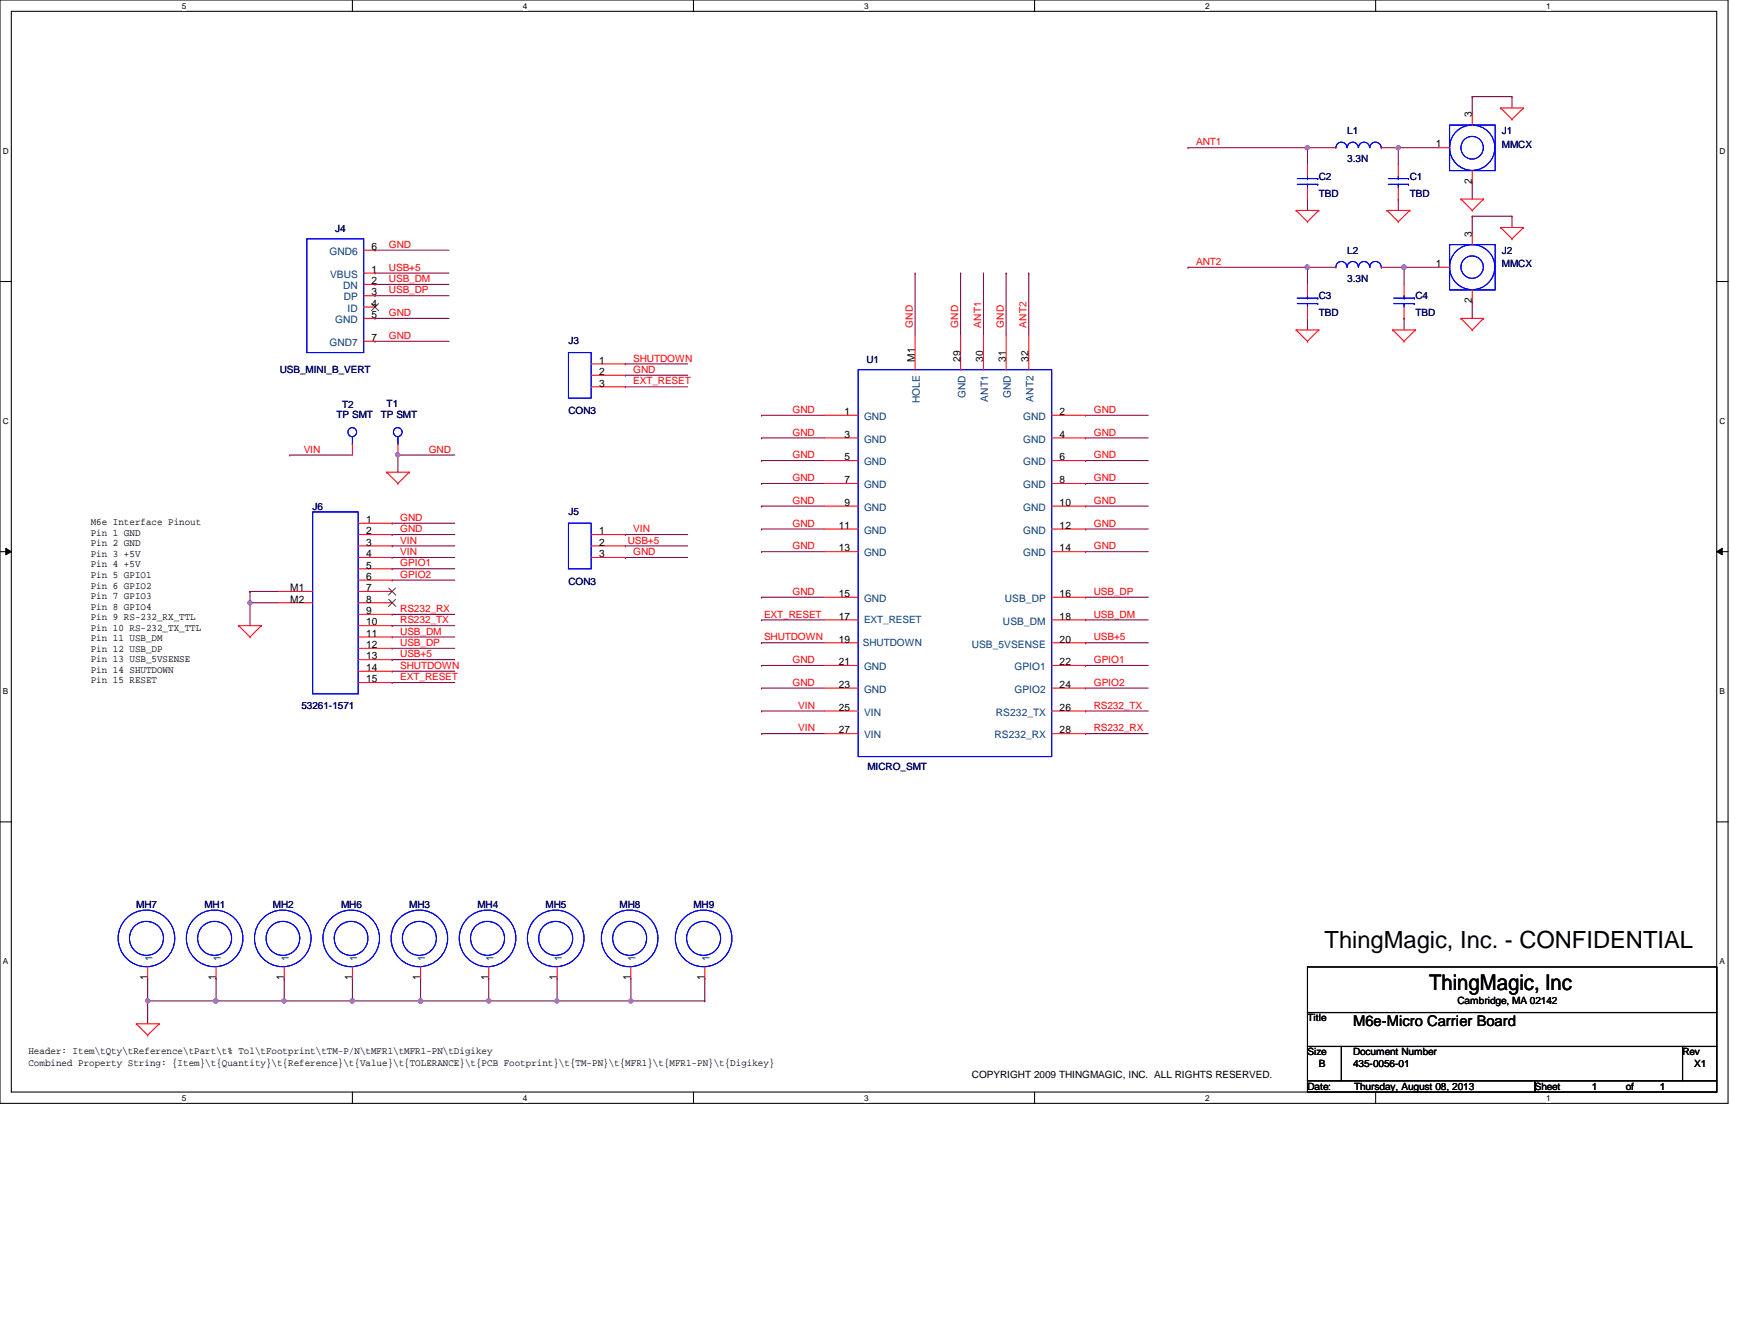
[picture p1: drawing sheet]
<svg xmlns="http://www.w3.org/2000/svg" width="279mm" height="216mm" viewBox="0 0 279 216" stroke-linecap="round" stroke-linejoin="round" font-family="sans-serif">
<path d="M0 0h278v177.4h-278zM1.8 1.8h274.3v173.8h-274.3z" fill="none" stroke="#000" stroke-width=".17"/>
<g fill="#fff">
<path d="M29.3 .2h.7v1.5h-.7z"/>
<path d="M29.3 175.8h.7v1.4h-.7z"/>
</g>
<path d="M56.7 0v1.8M56.7 175.6v1.8" fill="none" stroke="#000" stroke-width=".17"/>
<g fill="#fff">
<path d="M84.1 .2h.7v1.5h-.7z"/>
<path d="M84.1 175.8h.7v1.4h-.7z"/>
</g>
<path d="M111.5 0v1.8M111.5 175.6v1.8" fill="none" stroke="#000" stroke-width=".17"/>
<g fill="#fff">
<path d="M139 .2h.7v1.5h-.7z"/>
<path d="M139 175.8h.7v1.4h-.7z"/>
</g>
<path d="M166.4 0v1.8M166.4 175.6v1.8" fill="none" stroke="#000" stroke-width=".17"/>
<g fill="#fff">
<path d="M193.8 .2h.8v1.5h-.8z"/>
<path d="M193.8 175.8h.8v1.4h-.8z"/>
</g>
<path d="M221.3 0v1.8M221.3 175.6v1.8" fill="none" stroke="#000" stroke-width=".17"/>
<g fill="#fff">
<path d="M248.7 .2h.7v1.5h-.7z"/>
<path d="M248.7 175.8h.7v1.4h-.7z"/>
<path d="M.5 23.5h.9v1.5h-.9z"/>
<path d="M276.6 23.5h.9v1.5h-.9z"/>
<path d="M.5 67h.9v1.5h-.9z"/>
<path d="M276.6 67h.9v1.5h-.9z"/>
</g>
<path d="M0 45.3h1.8M276.1 45.3h1.9" fill="none" stroke="#000" stroke-width=".17"/>
<g fill="#fff">
<path d="M.5 110.4h.8v1.5h-.8z"/>
<path d="M276.6 110.4h.9v1.5h-.9z"/>
</g>
<path d="M0 88.7h1.8M276.1 88.7h1.9" fill="none" stroke="#000" stroke-width=".17"/>
<path d="M.9 88.1l.9 .6-.9 .5zM276.1 88.7l.9-.6v1.1z" fill="#000"/>
<path d="M.9 88.1l.9 .6-.9 .5zM276.1 88.7l.9-.6v1.1z" fill="none" stroke="#000" stroke-width=".16"/>
<g fill="#fff">
<path d="M.5 153.8h.8v1.5h-.8z"/>
<path d="M276.6 153.8h.9v1.5h-.9z"/>
</g>
<path d="M0 132.1h1.8M276.1 132.1h1.9" fill="none" stroke="#000" stroke-width=".17"/>
<path d="M23.7 160.9h.1M23.7 160.9v3.7" fill="none" stroke="#800040" stroke-width=".17"/>
<circle cx="23.7" cy="160.9" r=".34" fill="#f0f"/>
<circle cx="23.7" cy="160.9" r=".34" fill="none" stroke="#f0f" stroke-width=".17"/>
<path d="M23.7 160.9h.1M23.7 160.9h11.1" fill="none" stroke="#800040" stroke-width=".17"/>
<circle cx="34.7" cy="160.9" r=".34" fill="#f0f"/>
<circle cx="34.7" cy="160.9" r=".34" fill="none" stroke="#f0f" stroke-width=".17"/>
<path d="M34.8 157.3h.1M34.8 157.3v3.6M34.8 160.9h.1M34.8 160.9h10.9" fill="none" stroke="#800040" stroke-width=".17"/>
<circle cx="45.7" cy="160.9" r=".34" fill="#f0f"/>
<circle cx="45.7" cy="160.9" r=".34" fill="none" stroke="#f0f" stroke-width=".17"/>
<circle cx="34.7" cy="160.9" r=".34" fill="#f0f"/>
<circle cx="34.7" cy="160.9" r=".34" fill="none" stroke="#f0f" stroke-width=".17"/>
<path d="M40.2 96.9h.1M40.2 96.9h4.6M23.7 157.3h.1M23.7 157.3v3.6M45.7 157.3h.1M45.7 157.3v3.6M56.7 157.3h.1M56.7 157.3v3.6h-11M45.7 160.9h.1" fill="none" stroke="#800040" stroke-width=".17"/>
<circle cx="40.2" cy="96.9" r=".34" fill="#f0f"/>
<circle cx="40.2" cy="96.9" r=".34" fill="none" stroke="#f0f" stroke-width=".17"/>
<g fill="none" stroke="#800040" stroke-width=".17">
<path d="M100.6 58.5h.1M100.6 58.5h10M154.5 43.9h.1M154.5 43.9v10M161.8 43.9h.1M161.8 43.9v10M46.6 73.2h.1M46.6 73.2h10.1M64 73.2h.1M64 73.2h9.2M100.6 60.3h.1M100.6 62.2h.1"/>
<path d="M100.6 60.3h10M100.6 62.2h10M122.5 77.7h.1M122.5 74h.1M122.5 70.4h.1M122.5 66.8h.1M122.5 66.8h10.1M122.5 70.4h10.1M122.5 74h10.1M122.5 77.7h10.1M174.6 66.8h.1M174.6 70.4h.1"/>
<path d="M174.6 74h.1M174.6 77.7h.1M174.6 66.8h10.1M174.6 70.4h10.1M174.6 74h10.1M174.6 77.7h10.1M40.2 96.9h.1M40.2 95.1h.1M40.2 95.1v5.5M40.2 95.1h4.6M63.1 87.8h.1M63.1 89.6h.1"/>
<path d="M63.1 91.4h.1M63.1 93.3h.1M63.1 98.8h.1M63.1 85.9h.1M63.1 84.1h.1M63.1 87.8h10.1M63.1 89.6h10.1M63.1 91.4h10.1M63.1 93.3h10.1M63.1 98.8h10.1M63.1 85.9h10.1M63.1 84.1h10.1"/>
<path d="M122.5 88.7h.1M122.5 85h.1M122.5 81.4h.1M122.5 96h.1M122.5 81.4h10.1M122.5 85h10.1M122.5 88.7h10.1M122.5 96h10.1M174.6 81.4h.1M174.6 85h.1M174.6 88.7h.1M174.6 99.7h.1"/>
<path d="M174.6 96h.1M174.6 81.4h10.1M174.6 85h10.1M174.6 88.7h10.1M174.6 96h10.1M174.6 99.7h10.1M63.1 100.6h.1M63.1 102.4h.1M63.1 104.2h.1M63.1 107.9h.1M63.1 109.7h.1M63.1 100.6h10.1"/>
<path d="M63.1 102.4h10.1M63.1 104.2h10.1M63.1 107.9h10.1M63.1 109.7h10.1M122.5 107h.1M122.5 110.6h.1M122.5 114.3h.1M122.5 117.9h.1M122.5 107h10.1M122.5 110.6h10.1M122.5 114.3h10.1M122.5 117.9h10.1"/>
<path d="M174.6 103.3h.1M174.6 107h.1M174.6 110.6h.1M174.6 117.9h.1M174.6 114.3h.1M174.6 107h10.1M174.6 110.6h10.1M174.6 114.3h10.1M174.6 117.9h10.1M174.6 103.3h10.1"/>
</g>
<circle cx="64" cy="73.1" r=".34" fill="#f0f"/>
<circle cx="64" cy="73.1" r=".34" fill="none" stroke="#f0f" stroke-width=".17"/>
<g fill="none" stroke="#800040" stroke-width=".17">
<path d="M210.3 23.7h.1M210.3 23.7h4.6M60.3 45.7h.1M60.3 43.9h.1M60.3 47.5h.1M60.3 51.2h.1M60.3 54.9h.1M60.3 40.2h.1M60.3 45.7h11.9M60.3 43.9h11.9M60.3 47.5h11.9M60.3 51.2h11.9"/>
<path d="M60.3 54.9h11.9M60.3 40.2h11.9M147.2 43.9h.1M147.2 43.9v10M158.2 43.9h.1M158.2 43.9v10M165.5 43.9h.1M165.5 43.9v10M64 73.2h.1M64 73.2v2.7M100.6 89.6h.1M100.6 87.8h.1"/>
<path d="M100.6 85.9h.1M100.6 89.6h10M100.6 87.8h10M100.6 85.9h10M63.1 106h.1M63.1 106h10.1"/>
</g>
<circle cx="210.3" cy="23.7" r=".34" fill="#f0f"/>
<circle cx="210.3" cy="23.7" r=".34" fill="none" stroke="#f0f" stroke-width=".17"/>
<path d="M210.3 43h.1M210.3 43h4.6" fill="none" stroke="#800040" stroke-width=".17"/>
<circle cx="210.3" cy="42.9" r=".35" fill="#f0f"/>
<circle cx="210.3" cy="42.9" r=".35" fill="none" stroke="#f0f" stroke-width=".17"/>
<g fill="none" stroke="#800040" stroke-width=".17">
<path d="M210.3 32h.1M210.3 32v1.8M222.2 23.7h.1M222.2 23.7h2.7M224.9 32h.1M224.9 23.7h.1M224.9 23.7v2.8M224.9 32v1.8M236.8 34.8h.1M236.8 29.3h.1M236.8 29.3v2.7M236.8 34.8v2.7"/>
<path d="M236.8 34.8h6.4M243.2 34.8h.1M243.2 34.8v1.8M210.3 51.2h.1M210.3 51.2v1.8M236.8 48.5h.1M236.8 48.5v2.7"/>
</g>
<circle cx="224.9" cy="23.7" r=".34" fill="#f0f"/>
<circle cx="224.9" cy="23.7" r=".34" fill="none" stroke="#f0f" stroke-width=".17"/>
<path d="M191.1 23.7h.1M191.1 23.7h19.2M210.3 23.7h.1M210.3 23.7v2.8M224.9 23.7h.1M224.9 23.7h6.5M225.8 43h.1M225.8 43h5.6" fill="none" stroke="#800040" stroke-width=".17"/>
<circle cx="225.8" cy="42.9" r=".37" fill="#f0f"/>
<circle cx="225.8" cy="42.9" r=".37" fill="none" stroke="#f0f" stroke-width=".17"/>
<g fill="none" stroke="#800040" stroke-width=".17">
<path d="M236.8 15.5h.1M236.8 15.5v2.8M236.8 15.5h6.4M243.2 15.5h.1M243.2 15.5v1.9M191.1 43h.1M191.1 43h19.2M210.3 43h.1M210.3 43v2.7M222.2 43h.1M222.2 43h3.6M225.8 43h.1"/>
<path d="M225.8 51.2h.1M225.8 43v2.7M225.8 51.2v1.8M56.7 160.9h.1M56.7 160.9h10.9"/>
</g>
<circle cx="67.6" cy="160.9" r=".34" fill="#f0f"/>
<circle cx="67.6" cy="160.9" r=".34" fill="none" stroke="#f0f" stroke-width=".17"/>
<circle cx="56.7" cy="160.9" r=".36" fill="#f0f"/>
<circle cx="56.7" cy="160.9" r=".36" fill="none" stroke="#f0f" stroke-width=".17"/>
<path d="M67.6 157.3h.1M67.6 157.3v3.6M67.6 160.9h.1M67.6 160.9h11" fill="none" stroke="#800040" stroke-width=".17"/>
<circle cx="78.6" cy="160.9" r=".34" fill="#f0f"/>
<circle cx="78.6" cy="160.9" r=".34" fill="none" stroke="#f0f" stroke-width=".17"/>
<circle cx="67.6" cy="160.9" r=".34" fill="#f0f"/>
<circle cx="67.6" cy="160.9" r=".34" fill="none" stroke="#f0f" stroke-width=".17"/>
<path d="M122.5 99.7h.1M122.5 99.7h10.1M122.5 103.3h.1M122.5 103.3h10.1M78.6 157.3h.1M78.6 157.3v3.6M89.6 157.3h.1M89.6 157.3v3.6M78.6 160.9h.1M78.6 160.9h22.9M101.5 160.9h.1" fill="none" stroke="#800040" stroke-width=".17"/>
<circle cx="89.6" cy="160.9" r=".34" fill="#f0f"/>
<circle cx="89.6" cy="160.9" r=".34" fill="none" stroke="#f0f" stroke-width=".17"/>
<path d="M101.5 157.3h.1M101.5 157.3v3.6h11.9M113.4 160.9h.1" fill="none" stroke="#800040" stroke-width=".17"/>
<circle cx="101.5" cy="160.9" r=".34" fill="#f0f"/>
<circle cx="101.5" cy="160.9" r=".34" fill="none" stroke="#f0f" stroke-width=".17"/>
<path d="M113.4 157.3h.1M113.4 157.3v3.6" fill="none" stroke="#800040" stroke-width=".17"/>
<g fill="none" stroke="#f00" stroke-width=".17">
<path d="M236.8 18.3v1.8M241.4 17.4h.1M241.4 17.4h3.7M241.4 17.4l1.8 1.8M243.2 19.2h.1M245.1 17.4h.1M245.1 17.4l-1.9 1.8M208.5 33.8h.1M208.5 33.8h3.6M208.5 33.8l1.8 1.8M210.3 35.6h.1M210.3 26.5v1.8"/>
<path d="M210.3 30.2v1.8M212.1 33.8h.1M212.1 33.8l-1.8 1.8M214.9 23.7h.1M222.2 23.7h.1M223.1 33.8h.1M223.1 33.8h3.7M223.1 33.8l1.8 1.8M224.9 35.6h.1M224.9 26.5v1.8M224.9 30.2v1.8M226.8 33.8h.1"/>
<path d="M226.8 33.8l-1.9 1.8M231.4 23.7h1.8M235 32h.1M235 32h3.6M235 32l1.8 1.8M236.8 33.8h.1M236.8 27.4v1.9M236.8 37.5v1.8M238.6 32h.1M238.6 32l-1.8 1.8M241.4 36.6h.1M241.4 36.6h3.7"/>
<path d="M241.4 36.6l1.8 1.8M243.2 38.4h.1M245.1 36.6h.1M245.1 36.6l-1.9 1.8M58.5 51.2h1.8M58.5 43.9h1.8M58.5 45.7h1.8M58.5 47.5h1.8M58.5 49.4h1.8M58.5 40.2h1.8M58.5 54.9h1.8M95.1 58.5h5.5"/>
<path d="M147.2 53.9v5.5M154.5 53.9v5.5M158.2 53.9v5.5M161.8 53.9v5.5M165.5 53.9v5.5M208.5 53h.1M208.5 53h3.6M208.5 53l1.8 1.9M210.3 54.9h.1M210.3 45.7v1.8M210.3 49.4v1.8M212.1 53h.1"/>
<path d="M212.1 53l-1.8 1.9M214.9 43h.1M222.2 43h.1M224 53h.1M224 53h3.7M224 53l1.8 1.9M225.8 54.9h.1M225.8 45.7v1.8M225.8 49.4v1.8M227.7 53h.1M227.7 53l-1.9 1.9M231.4 43h1.8"/>
<path d="M235 51.2h.1M235 51.2h3.6M235 51.2l1.8 1.8M236.8 53h.1M236.8 46.6v1.9M238.6 51.2h.1M238.6 51.2l-1.8 1.8M56.7 71.3v1.9M62.2 75.9h.1M62.2 75.9h3.6M62.2 75.9l1.8 1.8M64 77.7h.1"/>
<path d="M64 71.3v1.9M65.8 75.9h.1M65.8 75.9l-1.8 1.8M95.1 60.3h5.5M95.1 62.2h5.5M132.6 66.8h5.4M132.6 70.4h5.4M132.6 74h5.4M132.6 77.7h5.4M169.2 66.8h5.4M169.2 70.4h5.4M169.2 74h5.4"/>
<path d="M169.2 77.7h5.4M44.8 96.9h5.5M44.8 95.1h5.5M57.6 85.9h5.5M57.6 87.8h5.5M57.6 89.6h5.5M57.6 96.9h5.5M57.6 95.1h5.5M57.6 84.1h5.5M57.6 91.4h5.5M57.6 93.3h5.5M57.6 98.8h5.5"/>
<path d="M95.1 85.9h5.5M95.1 87.8h5.5M95.1 89.6h5.5M132.6 81.4h5.4M132.6 85h5.4M132.6 88.7h5.4M132.6 96h5.4M132.6 99.7h5.4M169.2 81.4h5.4M169.2 85h5.4M169.2 88.7h5.4M169.2 96h5.4"/>
<path d="M169.2 99.7h5.4M38.4 100.6h.1M38.4 100.6h3.6M38.4 100.6l1.8 1.8M40.2 102.4h.1M42 100.6h.1M42 100.6l-1.8 1.8M57.6 100.6h5.5M57.6 102.4h5.5M57.6 104.2h5.5M57.6 106h5.5M57.6 107.9h5.5"/>
<path d="M57.6 109.7h5.5M132.6 103.3h5.4M132.6 107h5.4M132.6 110.6h5.4M132.6 114.3h5.4M132.6 117.9h5.4M169.2 103.3h5.4M169.2 107h5.4M169.2 110.6h5.4M169.2 114.3h5.4M169.2 117.9h5.4M23.7 155.4v1.9"/>
<path d="M34.8 155.4v1.9M45.7 155.4v1.9M56.7 155.4v1.9M67.6 155.4v1.9M78.6 155.4v1.9M89.6 155.4v1.9M101.5 155.4v1.9M113.4 155.4v1.9M21.9 164.6h.1M21.9 164.6h3.7M21.9 164.6l1.8 1.8M23.7 166.4h.1"/>
<path d="M25.6 164.6h.1M25.6 164.6l-1.9 1.8"/>
</g>
<path d="M210.3 155.4h65.8v7.4h-65.8zM210.3 162.8h65.8v5.4h-65.8zM210.3 168.2h5.5v5.5h-5.5zM210.3 173.7h36.6v1.9h-36.6zM215.8 168.2h54.8v5.5h-54.8zM246.9 173.7h29.2v1.9h-29.2zM270.6 168.2h5.5v5.5h-5.5z" fill="none" stroke="#000" stroke-width=".17"/>
<g fill="none" stroke="#00f" stroke-width=".17">
<path d="M49.4 38.4h9.1v18.3h-9.1zM208.7 29.6h3.3M208.7 28.7h3.3M210.3 28.7h.1M210.3 29.6h.1M210.3 28.3v.4M210.3 29.6v.6M212 29.6h.1M212 28.7h.1M214.9 23.7a.89 .89 0 0 1 .9-.8 .89 .89 0 0 1 .9 .8M216.7 23.7a.89 .89 0 0 1 .9-.8 .89 .89 0 0 1 .9 .8M218.5 23.7a.89 .89 0 0 1 .9-.8 .89 .89 0 0 1 .9 .8"/>
<path d="M220.3 23.7a.91 .91 0 0 1 1-.8 .91 .91 0 0 1 .9 .8M223.3 29.6h3.3M223.3 28.7h3.3M224.9 28.7h.1M224.9 29.6h.1M224.9 28.3v.4M224.9 29.6v.6M226.6 29.6h.1M226.6 28.7h.1M233.2 39.3h7.3v7.3h-7.3zM233.2 20.1h7.3v7.3h-7.3zM91.4 56.7h3.7v7.3h-3.7z"/>
<path d="M138 59.4h31.2v62.2h-31.2zM208.7 48.8h3.3M208.7 47.9h3.3M210.3 47.9h.1M210.3 48.8h.1M210.3 47.5v.4M210.3 48.8v.6M212 48.8h.1M212 47.9h.1M214.9 43a.89 .89 0 0 1 .9-1 .89 .89 0 0 1 .9 1M216.7 43a.89 .89 0 0 1 .9-1 .89 .89 0 0 1 .9 1M218.5 43a.89 .89 0 0 1 .9-1 .89 .89 0 0 1 .9 1"/>
<path d="M220.3 43a.91 .91 0 0 1 1-1 .91 .91 0 0 1 .9 1M224.2 48.8h3.3M224.2 47.9h3.3M225.8 47.9h.1M225.8 48.8h.1M225.8 47.5v.4M225.8 48.8v.6M227.5 48.8h.1M227.5 47.9h.1M56.7 71.3h.1M56.7 70.2v1.1M64 71.3h.1"/>
<path d="M64 70.2v1.1M50.3 82.3h7.3v29.2h-7.3zM91.4 84.1h3.7v7.3h-3.7z"/>
<circle cx="236.8" cy="23.7" r="1.81"/>
<circle cx="236.8" cy="23.7" r="3.6"/>
<circle cx="236.8" cy="42.9" r="1.8"/>
<circle cx="236.8" cy="42.9" r="3.6"/>
<circle cx="56.7" cy="69.5" r=".71"/>
<circle cx="64" cy="69.5" r=".71"/>
<circle cx="23.5" cy="150.8" r="2.74"/>
<circle cx="23.6" cy="150.8" r="4.6"/>
<circle cx="34.5" cy="150.8" r="2.74"/>
<circle cx="34.5" cy="150.8" r="4.6"/>
<circle cx="45.5" cy="150.8" r="4.6"/>
<circle cx="45.5" cy="150.8" r="2.72"/>
<circle cx="56.5" cy="150.8" r="2.72"/>
<circle cx="56.5" cy="150.8" r="4.6"/>
<circle cx="67.4" cy="150.8" r="2.74"/>
<circle cx="67.5" cy="150.8" r="4.6"/>
<circle cx="78.4" cy="150.8" r="2.74"/>
<circle cx="78.4" cy="150.8" r="4.6"/>
<circle cx="89.4" cy="150.8" r="2.74"/>
<circle cx="89.4" cy="150.8" r="4.6"/>
<circle cx="101.3" cy="150.8" r="2.74"/>
<circle cx="101.3" cy="150.8" r="4.6"/>
<circle cx="113.2" cy="150.8" r="2.74"/>
<circle cx="113.2" cy="150.8" r="4.6"/>
</g>
<path d="M59.8 48.8l1.1 1.2M60.9 48.8l-1.2 1.2M62.5 94.5l1.2 1.2M62.5 96.4l1.2 1.1M63.6 94.5l-1.1 1.2M63.6 96.4l-1.1 1.1" fill="none" stroke="#804000" stroke-width=".16"/>
<circle cx="23.7" cy="160.9" r=".34" fill="#f0f"/>
<circle cx="23.7" cy="160.9" r=".34" fill="none" stroke="#f0f" stroke-width=".17"/>
<circle cx="34.7" cy="160.9" r=".34" fill="#f0f"/>
<circle cx="34.7" cy="160.9" r=".34" fill="none" stroke="#f0f" stroke-width=".17"/>
<circle cx="45.7" cy="160.9" r=".34" fill="#f0f"/>
<circle cx="45.7" cy="160.9" r=".34" fill="none" stroke="#f0f" stroke-width=".17"/>
<circle cx="34.7" cy="160.9" r=".34" fill="#f0f"/>
<circle cx="34.7" cy="160.9" r=".34" fill="none" stroke="#f0f" stroke-width=".17"/>
<circle cx="40.2" cy="96.9" r=".34" fill="#f0f"/>
<circle cx="40.2" cy="96.9" r=".34" fill="none" stroke="#f0f" stroke-width=".17"/>
<circle cx="64" cy="73.1" r=".34" fill="#f0f"/>
<circle cx="64" cy="73.1" r=".34" fill="none" stroke="#f0f" stroke-width=".17"/>
<circle cx="210.3" cy="23.7" r=".34" fill="#f0f"/>
<circle cx="210.3" cy="23.7" r=".34" fill="none" stroke="#f0f" stroke-width=".17"/>
<circle cx="210.3" cy="42.9" r=".35" fill="#f0f"/>
<circle cx="210.3" cy="42.9" r=".35" fill="none" stroke="#f0f" stroke-width=".17"/>
<circle cx="224.9" cy="23.7" r=".34" fill="#f0f"/>
<circle cx="224.9" cy="23.7" r=".34" fill="none" stroke="#f0f" stroke-width=".17"/>
<circle cx="225.8" cy="42.9" r=".37" fill="#f0f"/>
<circle cx="225.8" cy="42.9" r=".37" fill="none" stroke="#f0f" stroke-width=".17"/>
<circle cx="67.6" cy="160.9" r=".34" fill="#f0f"/>
<circle cx="67.6" cy="160.9" r=".34" fill="none" stroke="#f0f" stroke-width=".17"/>
<circle cx="56.7" cy="160.9" r=".36" fill="#f0f"/>
<circle cx="56.7" cy="160.9" r=".36" fill="none" stroke="#f0f" stroke-width=".17"/>
<circle cx="78.6" cy="160.9" r=".34" fill="#f0f"/>
<circle cx="78.6" cy="160.9" r=".34" fill="none" stroke="#f0f" stroke-width=".17"/>
<circle cx="67.6" cy="160.9" r=".34" fill="#f0f"/>
<circle cx="67.6" cy="160.9" r=".34" fill="none" stroke="#f0f" stroke-width=".17"/>
<circle cx="89.6" cy="160.9" r=".34" fill="#f0f"/>
<circle cx="89.6" cy="160.9" r=".34" fill="none" stroke="#f0f" stroke-width=".17"/>
<circle cx="101.5" cy="160.9" r=".34" fill="#f0f"/>
<circle cx="101.5" cy="160.9" r=".34" fill="none" stroke="#f0f" stroke-width=".17"/>
<text font-size="3.8" x="213.1" y="152.4">ThingMagic, Inc. - CONFIDENTIAL</text>
<text font-size="3.5" x="229.9" y="159.1">ThingMagic, Inc</text>
<text font-size="2.4" x="217.6" y="165">M6e-Micro Carrier Board</text>
<g font-size="1.7">
<text x="231" y="23.7">1</text>
<text x="236.8" y="18.8" transform="rotate(-90 236.8 18.8)">3</text>
<text x="236.8" y="29.6" transform="rotate(-90 236.8 29.6)">2</text>
<text x="59.8" y="40.2">6</text>
<text x="236.8" y="38.1" transform="rotate(-90 236.8 38.1)">3</text>
<text x="59.8" y="43.9">1</text>
<text x="59.8" y="45.7">2</text>
<text x="59.8" y="47.5">3</text>
<text x="231" y="42.9">1</text>
<text x="59.8" y="49.3">4</text>
<text x="59.8" y="51.1">5</text>
<text x="236.8" y="48.8" transform="rotate(-90 236.8 48.8)">2</text>
<text x="59.8" y="54.8">7</text>
<text x="96.4" y="58.5">1</text>
<text x="147.2" y="58.2" transform="rotate(-90 147.2 58.2)">M1</text>
<text x="154.5" y="58.2" transform="rotate(-90 154.5 58.2)">29</text>
<text x="158.2" y="58.2" transform="rotate(-90 158.2 58.2)">30</text>
<text x="161.8" y="58.2" transform="rotate(-90 161.8 58.2)">31</text>
<text x="165.4" y="58.2" transform="rotate(-90 165.4 58.2)">32</text>
<text x="96.4" y="60.3">2</text>
<text x="96.4" y="62.1">3</text>
<text x="135.8" y="66.7">1</text>
<text x="135.8" y="70.4">3</text>
<text x="170.4" y="66.7">2</text>
<text x="170.4" y="70.4">4</text>
<text x="135.8" y="74">5</text>
<text x="135.8" y="77.7">7</text>
<text x="170.4" y="74">6</text>
<text x="170.4" y="77.7">8</text>
<text x="135.8" y="81.3">9</text>
<text x="170.4" y="81.3">10</text>
<text x="58.9" y="84.1">1</text>
<text x="58.9" y="85.9">2</text>
<text x="58.9" y="87.7">3</text>
<text x="58.9" y="89.6">4</text>
<text x="96.4" y="85.9">1</text>
<text x="96.4" y="87.7">2</text>
<text x="96.4" y="89.6">3</text>
<text x="134.9" y="85">11</text>
<text x="134.9" y="88.6">13</text>
<text x="170.4" y="85">12</text>
<text x="170.4" y="88.6">14</text>
<text x="46.7" y="95">M1</text>
<text x="58.9" y="91.4">5</text>
<text x="58.9" y="93.2">6</text>
<text x="58.9" y="95">7</text>
<text x="134.9" y="96">15</text>
<text x="170.4" y="96">16</text>
<text x="46.7" y="96.9">M2</text>
<text x="58.9" y="96.9">8</text>
<text x="58.9" y="98.7">9</text>
<text x="58.9" y="100.5">10</text>
<text x="134.9" y="99.6">17</text>
<text x="170.4" y="99.6">18</text>
<text x="58.9" y="102.4">11</text>
<text x="58.9" y="104.2">12</text>
<text x="58.9" y="106">13</text>
<text x="58.9" y="107.9">14</text>
<text x="134.9" y="103.3">19</text>
<text x="134.9" y="106.9">21</text>
<text x="170.4" y="103.3">20</text>
<text x="170.4" y="106.9">22</text>
<text x="58.9" y="109.7">15</text>
<text x="134.9" y="110.6">23</text>
<text x="170.4" y="110.6">24</text>
<text x="134.9" y="114.3">25</text>
<text x="134.9" y="117.9">27</text>
<text x="170.4" y="114.3">26</text>
<text x="170.4" y="117.9">28</text>
<text x="23.7" y="157.6" transform="rotate(-90 23.7 157.6)">1</text>
<text x="34.7" y="157.6" transform="rotate(-90 34.7 157.6)">1</text>
<text x="45.7" y="157.6" transform="rotate(-90 45.7 157.6)">1</text>
<text x="56.6" y="157.6" transform="rotate(-90 56.6 157.6)">1</text>
<text x="67.6" y="157.6" transform="rotate(-90 67.6 157.6)">1</text>
<text x="78.6" y="157.6" transform="rotate(-90 78.6 157.6)">1</text>
<text x="89.6" y="157.6" transform="rotate(-90 89.6 157.6)">1</text>
<text x="101.4" y="157.6" transform="rotate(-90 101.4 157.6)">1</text>
<text x="113.3" y="157.6" transform="rotate(-90 113.3 157.6)">1</text>
</g>
<g font-size="1.7" fill="#004080">
<text x="53" y="41">GND6</text>
<text x="53.1" y="44.7">VBUS</text>
<text x="55.2" y="46.5">DN</text>
<text x="53.9" y="51.9">GND</text>
<text x="55.3" y="48.3">DP</text>
<text x="55.9" y="50.1">ID</text>
<text x="53" y="55.6">GND7</text>
<text x="148" y="64.8" transform="rotate(-90 148 64.8)">HOLE</text>
<text x="155.3" y="64" transform="rotate(-90 155.3 64)">GND</text>
<text x="159" y="64.6" transform="rotate(-90 159 64.6)">ANT1</text>
<text x="162.6" y="64" transform="rotate(-90 162.6 64)">GND</text>
<text x="166.2" y="64.6" transform="rotate(-90 166.2 64.6)">ANT2</text>
<text x="139" y="67.5">GND</text>
<text x="139" y="71.2">GND</text>
<text x="164.6" y="67.5">GND</text>
<text x="164.6" y="71.2">GND</text>
<text x="139" y="74.8">GND</text>
<text x="164.6" y="74.8">GND</text>
<text x="139" y="78.5">GND</text>
<text x="139" y="82.1">GND</text>
<text x="164.6" y="78.5">GND</text>
<text x="164.6" y="82.1">GND</text>
<text x="139" y="85.8">GND</text>
<text x="139" y="89.5">GND</text>
<text x="164.6" y="85.8">GND</text>
<text x="164.6" y="89.5">GND</text>
<text x="139" y="96.8">GND</text>
<text x="161.3" y="100.4">USB_DM</text>
<text x="161.6" y="96.8">USB_DP</text>
<text x="139" y="107.7">GND</text>
<text x="156.3" y="104.1">USB_5VSENSE</text>
<text x="163.2" y="107.7">GPIO1</text>
<text x="139" y="111.4">GND</text>
<text x="163.2" y="111.4">GPIO2</text>
<text x="139" y="115.1">VIN</text>
<text x="139" y="118.7">VIN</text>
<text x="160" y="118.7">RS232_RX</text>
<text x="160.2" y="115.1">RS232_TX</text>
<text x="24.5" y="154.5" transform="rotate(-90 24.5 154.5)">1</text>
<text x="35.5" y="154.5" transform="rotate(-90 35.5 154.5)">1</text>
<text x="46.5" y="154.5" transform="rotate(-90 46.5 154.5)">1</text>
<text x="57.4" y="154.5" transform="rotate(-90 57.4 154.5)">1</text>
<text x="68.4" y="154.5" transform="rotate(-90 68.4 154.5)">1</text>
<text x="79.4" y="154.5" transform="rotate(-90 79.4 154.5)">1</text>
<text x="90.4" y="154.5" transform="rotate(-90 90.4 154.5)">1</text>
<text x="102.2" y="154.5" transform="rotate(-90 102.2 154.5)">1</text>
<text x="114.1" y="154.5" transform="rotate(-90 114.1 154.5)">1</text>
</g>
<g font-size="1.6" fill="#f00">
<text x="192.4" y="23.4">ANT1</text>
<text x="62.6" y="39.8">GND</text>
<text x="62.6" y="45.3">USB_DM</text>
<text x="62.6" y="43.5">USB+5</text>
<text x="62.6" y="47.2">USB_DP</text>
<text x="192.4" y="42.6">ANT2</text>
<text x="62.6" y="50.8">GND</text>
<text x="146.8" y="52.7" transform="rotate(-90 146.8 52.7)">GND</text>
<text x="154.1" y="52.7" transform="rotate(-90 154.1 52.7)">GND</text>
<text x="157.8" y="52.7" transform="rotate(-90 157.8 52.7)">ANT1</text>
<text x="161.5" y="52.7" transform="rotate(-90 161.5 52.7)">GND</text>
<text x="165.1" y="52.7" transform="rotate(-90 165.1 52.7)">ANT2</text>
<text x="62.6" y="54.5">GND</text>
<text x="101.9" y="59.9">GND</text>
<text x="101.9" y="58.1">SHUTDOWN</text>
<text x="101.9" y="61.8">EXT_RESET</text>
<text x="127.5" y="70">GND</text>
<text x="127.5" y="66.4">GND</text>
<text x="175.9" y="66.4">GND</text>
<text x="175.9" y="70">GND</text>
<text x="48.9" y="72.8">VIN</text>
<text x="69" y="72.8">GND</text>
<text x="127.5" y="77.3">GND</text>
<text x="127.5" y="73.7">GND</text>
<text x="175.9" y="73.7">GND</text>
<text x="175.9" y="77.3">GND</text>
<text x="64.4" y="83.7">GND</text>
<text x="127.5" y="81">GND</text>
<text x="175.9" y="81">GND</text>
<text x="64.4" y="87.4">VIN</text>
<text x="64.4" y="89.2">VIN</text>
<text x="64.4" y="85.6">GND</text>
<text x="101" y="87.4">USB+5</text>
<text x="101.9" y="89.2">GND</text>
<text x="101.9" y="85.6">VIN</text>
<text x="127.5" y="88.3">GND</text>
<text x="127.5" y="84.7">GND</text>
<text x="175.9" y="84.7">GND</text>
<text x="175.9" y="88.3">GND</text>
<text x="64.4" y="91.1">GPIO1</text>
<text x="64.4" y="92.9">GPIO2</text>
<text x="127.5" y="95.6">GND</text>
<text x="175.9" y="95.6">USB_DP</text>
<text x="64.4" y="98.4">RS232_RX</text>
<text x="64.4" y="100.2">RS232_TX</text>
<text x="122.9" y="99.3">EXT_RESET</text>
<text x="175.9" y="99.3">USB_DM</text>
<text x="64.4" y="102">USB_DM</text>
<text x="64.4" y="103.8">USB_DP</text>
<text x="64.4" y="107.5">SHUTDOWN</text>
<text x="64.4" y="105.7">USB+5</text>
<text x="122.9" y="103">SHUTDOWN</text>
<text x="127.5" y="106.6">GND</text>
<text x="175.9" y="103">USB+5</text>
<text x="175.9" y="106.6">GPIO1</text>
<text x="64.4" y="109.3">EXT_RESET</text>
<text x="127.5" y="110.2">GND</text>
<text x="128.4" y="113.9">VIN</text>
<text x="175.9" y="110.2">GPIO2</text>
<text x="175.9" y="113.9">RS232_TX</text>
<text x="128.4" y="117.6">VIN</text>
<text x="175.9" y="117.6">RS232_RX</text>
</g>
<g font-size="1.6" fill="#000080">
<text x="216.7" y="21.5">L1</text>
<text x="241.6" y="21.5">J1</text>
<text x="241.6" y="23.7">MMCX</text>
<text x="212.1" y="28.9">C2</text>
<text x="216.7" y="26.1">3.3N</text>
<text x="226.8" y="28.9">C1</text>
<text x="212.1" y="31.6">TBD</text>
<text x="226.8" y="31.6">TBD</text>
<text x="53.9" y="37.3">J4</text>
<text x="216.7" y="40.8">L2</text>
<text x="241.6" y="40.8">J2</text>
<text x="216.7" y="45.3">3.3N</text>
<text x="241.6" y="42.9">MMCX</text>
<text x="212.1" y="48">C3</text>
<text x="212.1" y="50.8">TBD</text>
<text x="227.7" y="48">C4</text>
<text x="227.7" y="50.8">TBD</text>
<text x="45" y="59.9">USB_MINI_B_VERT</text>
<text x="91.4" y="55.4">J3</text>
<text x="139.4" y="58.3">U1</text>
<text x="55" y="65.6">T2</text>
<text x="62.2" y="65.4">T1</text>
<text x="54.1" y="67.3">TP SMT</text>
<text x="61.3" y="67.3">TP SMT</text>
<text x="91.4" y="66.5">CON3</text>
<text x="50.3" y="81.9">J6</text>
<text x="91.4" y="82.8">J5</text>
<text x="91.4" y="94">CON3</text>
<text x="48.5" y="113.9">53261-1571</text>
<text x="139.5" y="123.8">MICRO_SMT</text>
<text x="21.9" y="145.9">MH7</text>
<text x="32.9" y="145.9">MH1</text>
<text x="43.9" y="145.9">MH2</text>
<text x="54.9" y="145.9">MH6</text>
<text x="65.8" y="145.9">MH3</text>
<text x="76.8" y="145.9">MH4</text>
<text x="87.8" y="145.9">MH5</text>
<text x="99.7" y="145.9">MH8</text>
<text x="111.5" y="145.9">MH9</text>
</g>
<g font-size="1.6">
<text x="14.6" y="84.5">M6e Interface Pinout</text>
<text x="14.6" y="86.1">Pin 1 GND</text>
<text x="14.6" y="87.8">Pin 2 GND</text>
<text x="14.6" y="89.5">Pin 3 +5V</text>
<text x="14.6" y="91.2">Pin 4 +5V</text>
<text x="14.6" y="92.9">Pin 5 GPIO1</text>
<text x="14.6" y="94.6">Pin 6 GPIO2</text>
<text x="14.6" y="96.3">Pin 7 GPIO3</text>
<text x="14.6" y="98">Pin 8 GPIO4</text>
<text x="14.6" y="99.7">Pin 9 RS-232_RX_TTL</text>
<text x="14.6" y="101.4">Pin 10 RS-232_TX_TTL</text>
<text x="14.6" y="103.1">Pin 11 USB_DM</text>
<text x="14.6" y="104.8">Pin 12 USB_DP</text>
<text x="14.6" y="106.5">Pin 13 USB_5VSENSE</text>
<text x="14.6" y="108.2">Pin 14 SHUTDOWN</text>
<text x="14.6" y="109.9">Pin 15 RESET</text>
<text x="234.4" y="161.5">Cambridge, MA 02142</text>
<text x="210.3" y="164.2">Title</text>
<text x="4.6" y="169.5">Header: Item\tQty\tReference\tPart\t% Tol\tFootprint\tTM-P/N\tMFR1\tMFR1-PN\tDigikey</text>
<text x="4.6" y="171.3">Combined Property String: {Item}\t{Quantity}\t{Reference}\t{Value}\t{TOLERANCE}\t{PCB Footprint}\t{TM-PN}\t{MFR1}\t{MFR1-PN}\t{Digikey}</text>
<text x="156.3" y="173.4">COPYRIGHT 2009 THINGMAGIC, INC. ALL RIGHTS RESERVED.</text>
<text x="210.3" y="169.7">Size</text>
<text x="212.1" y="171.5">B</text>
<text x="217.6" y="169.7">Document Number</text>
<text x="217.6" y="171.5">435-0056-01</text>
<text x="270.6" y="169.7">Rev</text>
<text x="272.5" y="171.5">X1</text>
<text x="210.3" y="175.2">Date:</text>
<text x="217.8" y="175.2">Thursday, August 08, 2013</text>
<text x="246.9" y="175.2">Sheet</text>
<text x="256" y="175.2">1</text>
<text x="261.5" y="175.2">of</text>
<text x="267" y="175.2">1</text>
</g>
<g font-size="1.6" fill="#004080">
<text x="139" y="100.2">EXT_RESET</text>
<text x="138.8" y="103.8">SHUTDOWN</text>
</g>
<g font-size="1.3">
<text x="29.3" y="1.4">5</text>
<text x="84.1" y="1.4">4</text>
<text x="139" y="1.4">3</text>
<text x="193.8" y="1.4">2</text>
<text x="248.7" y="1.4">1</text>
<text x=".5" y="24.7">D</text>
<text x="276.6" y="24.7">D</text>
<text x=".5" y="68.2">C</text>
<text x="276.6" y="68.2">C</text>
<text x=".5" y="111.6">B</text>
<text x="276.6" y="111.6">B</text>
<text x=".5" y="155">A</text>
<text x="276.6" y="155">A</text>
<text x="29.3" y="177">5</text>
<text x="84.1" y="177">4</text>
<text x="139" y="177">3</text>
<text x="193.8" y="177">2</text>
<text x="248.7" y="177">1</text>
</g>
</svg>
